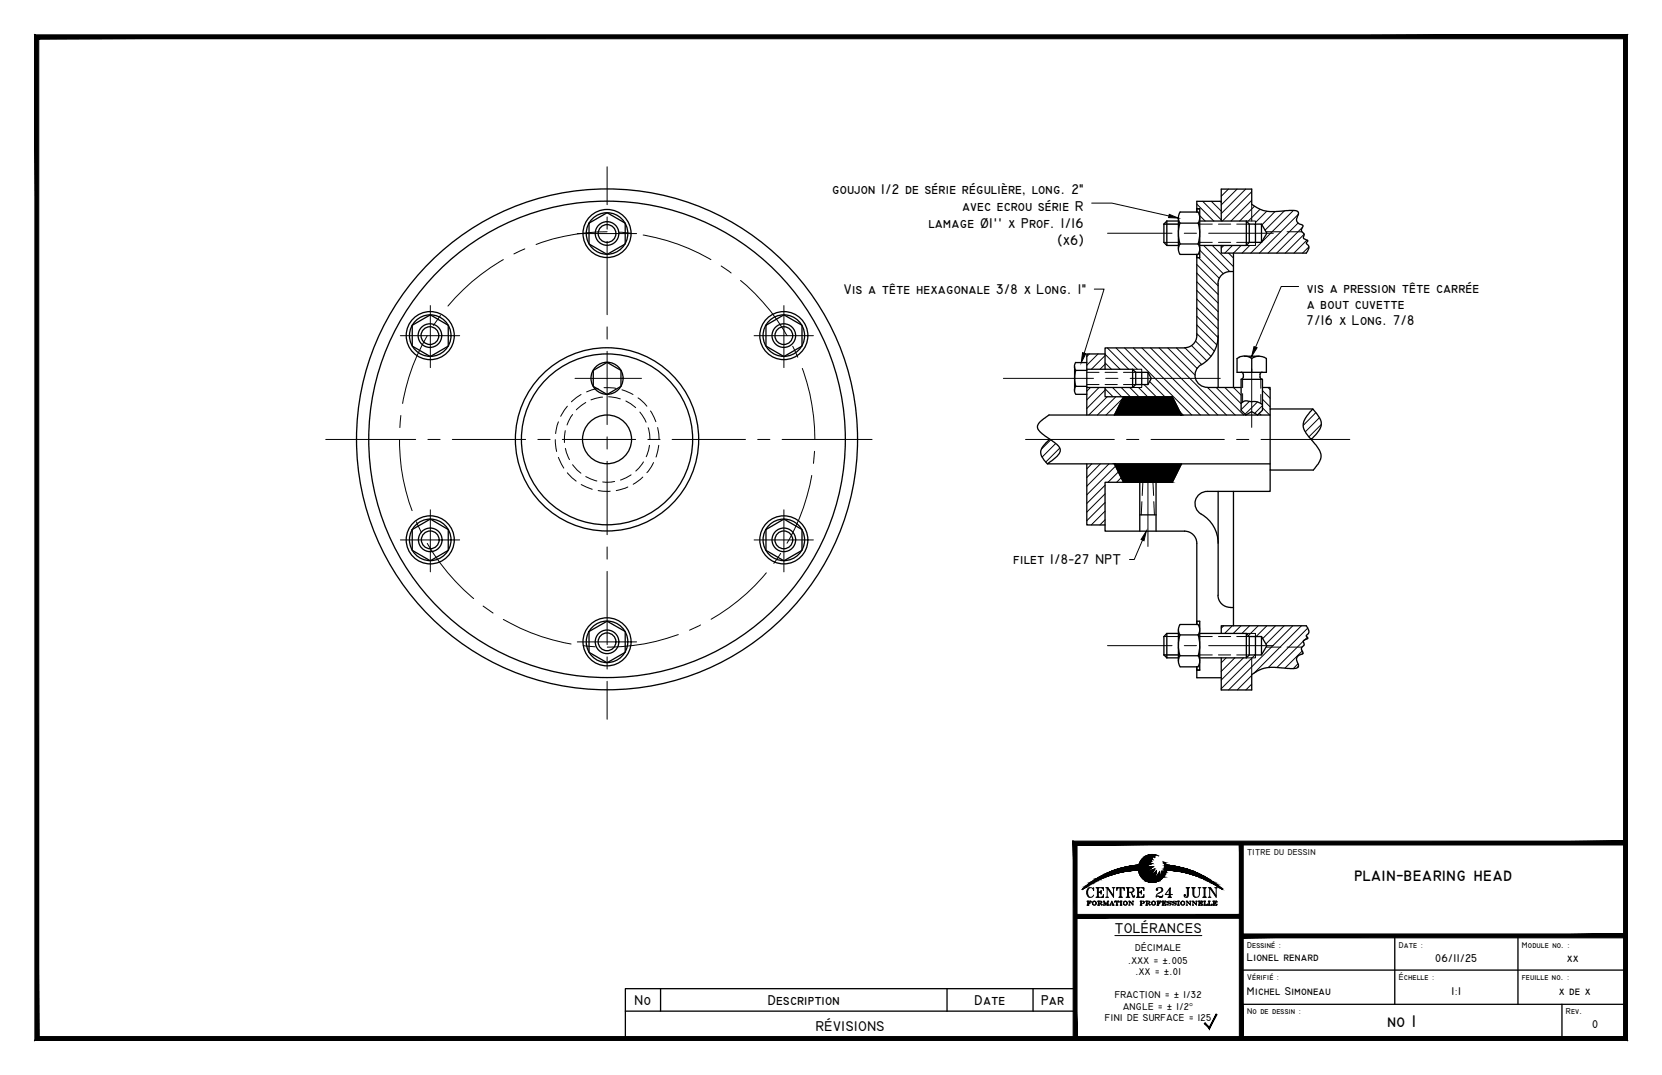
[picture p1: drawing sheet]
<svg xmlns="http://www.w3.org/2000/svg" width="432mm" height="279mm" viewBox="0 0 432 279" stroke-linecap="round" stroke-linejoin="round" font-family="sans-serif">
<!-- layer: Contour -->
<g fill="none" stroke="#000" stroke-width=".34">
<path d="M153 58l4.7-2.7 4.7 2.7v5.4l-4.7 2.7-4.7-2.7zM303.1 57.4v6.4h3.1M303.1 57.4l-.7 .9v4.7l.7 .8M303.1 57.4h3.1M306.2 56.6v8.2M306.5 58a9.2 9.2 0 0 0 .1 5.4M306.6 58h4.7M306.6 55.1l-.4 1.4 .4 1.5M306.6 55.1h4.7M310.9 54.3h.8v12.7h-.8M311.2 55.1l.5 1.4-.4 1.5M311.3 58a9.2 9.2 0 0 1 0 5.4l.4 1.4-.4 1.3h-4.7l-.4-1.3 .4-1.4"/>
<path d="M311.7 57.4h12.1M317.3 57.4v-8.3h7.9v4l.9 .6a9.2 9.2 0 0 0 7 1.2l3.5-.2 .5 .2 .3 .3-.2 .8a1.48 1.48 0 0 0-.2 1.6 1.48 1.48 0 0 0 1.4 .9 .88 .88 0 0 1-.3 1.1v.4l.4 .5a.9 .9 0 0 1 .1 1.3l.2 .3 .9 .3 .1 .3a.52 .52 0 0 0-.4 .5 .52 .52 0 0 0 .5 .5 1.41 1.41 0 0 1-.4 1.9l-.1 .2h-22.1v-2M317.3 52.3h-6.4v2.8M324.6 58.3h1.6v4.7h-1.6l-.8 .8M326.2 58.3h1.5v4.7h-1.5M327.7 58.3l1.4 2.3-1.4 2.4M306.6 63.4h4.7M310.9 66.1v21.1a3.2 3.2 0 0 1-3.2 3.2h-20.6v5.6M316.5 73.7v27M320.5 70.6a3.3 3.3 0 0 0-4.1 3.1M320.5 65.8v34.9M324.6 63v-4.7l-.8-.9v6.4h-12.1"/>
<path d="M107.1 84.5l4.7-2.7 4.7 2.7v5.5l-4.7 2.7-4.7-2.7zM154.1 96.3l3.6-2.1 3.6 2.1v4.1l-3.6 2.1-3.6-2.1zM199 84.5l4.7-2.7 4.7 2.7v5.5l-4.7 2.7-4.7-2.7zM279.2 95.3v6.1M279.5 94.2a1.8 1.8 0 0 0 0 2M279.5 96.3h2.9M279.5 96.2l-.3 1.8 .3 2.4M279.5 94.2h2.9M282.4 96h11.9M287.1 92h-4.7v15.9M294.3 96l.8 .8h1.5v3.1h-1.5l-.8 .8zM295.1 96.8v3.1"/>
<path d="M296.6 96.8h1.6v3.1h-1.6M298.2 96.8l.9 1.5-.9 1.6M312.1 94.8a3.1 3.1 0 0 0-1.5 3.5 3.1 3.1 0 0 0 3.1 2.4M316.5 87.2a8.7 8.7 0 0 1-4.4 7.6M321.9 92.8a3.3 3.3 0 0 1 3.3 .3M321.9 92.9l-.5 .3v3.6h7.6v-3.6l-.5-.3M322.4 96.7l.5 .3 .1 .3M322.5 98.6h5.5v8l-1.3 1.3-1.5-.9-1.5 .9-1.2-1.3zM323 98l-.3 .5-.3 .1M323 97.3v.7M323.3 92.6h3.8M327.9 96.7l-.3 .1a1.23 1.23 0 0 0 0 1.7l.3 .1"/>
<path d="M328.5 92.9a3.3 3.3 0 0 0-3.3 .3v3.6M272.8 114.2l-.5 .4a4.1 4.1 0 0 0-1.9 3.2l.4 1.1 1.3 1.7M279.5 100.4a1.8 1.8 0 0 0 0 2M279.5 100.4h2.9M279.5 102.5h2.9M282.4 100.7h11.9M287.1 100.7v2.4h17.5l2.4 4.8M291.9 103.1l-2.4 4.8M313.7 100.7h8.8M322.5 104.8l.7-.5 .8-.1 2.6 .2 1.4 .8M328 100.7h2v5.6M330 107.9h-57.5l-1.8 1.4a1.83 1.83 0 0 0-1.2 1.7 1.83 1.83 0 0 0 1.2 1.6l3.6 2.7a1.92 1.92 0 0 1 1.2 1.7 1.92 1.92 0 0 1-1.1 1.8l-2.3 1.8h57.9"/>
<path d="M341.1 106.3h-11.1v15.9h11.2l1.4-1.9a3.3 3.3 0 0 0-.5-4.3l-2.3-2.8-.9-1.3a3.7 3.7 0 0 1 1.1-4.4l1.1-1.2 1.7 2.3a3.2 3.2 0 0 1-.8 4.2l-1.3 1.4M107.1 137.6l4.7-2.7 4.7 2.7v5.4l-4.7 2.8-4.7-2.8zM199 137.6l4.7-2.7 4.7 2.7v5.4l-4.7 2.8-4.7-2.8zM282.4 120.6v15.8h4.7M289.5 120.6l2.4 4.7M296.1 125.3v12.7M296.1 133.8h4.3M300.4 125.3v12.7M307 120.6l-2.4 4.7h-17.5v12.7h20.6a3.2 3.2 0 0 1 3.2 3.2v21.1M313.7 127.7a3.1 3.1 0 0 0-3.1 2.4 3.1 3.1 0 0 0 1.5 3.5 8.7 8.7 0 0 1 4.4 7.6M316.5 127.7v27M320.5 127.7v34.9"/>
<path d="M330 122.2v5.5h-16.3M316.4 154.7a3.2 3.2 0 0 0 3.2 3.2M319.7 157.9h.8M153 164.1l4.7-2.6 4.7 2.6v5.4l-4.7 2.8-4.7-2.8zM303.1 164.6l-.7 .8v4.8l.7 .8M303.1 171h3.1M306.2 164.6h-3.1v6.4M306.2 163.7v8.2M306.6 170.4l-.4 1.5 .4 1.4h4.7l.4-1.4-.4-1.5M306.6 165a9.2 9.2 0 0 0-.1 5.4M306.6 170.4h4.7M310.9 161.5h.8v12.7h-.8"/>
<path d="M310.9 173.3v2.8h6.4M311.3 165a9.2 9.2 0 0 1 0 5.4M311.3 165h-4.7l-.4-.9 .1-1.3 .3-.5h4.7l.4 1.4-.4 1.3M311.7 164.6h12.1v6.4l.8-.8v-4.8M311.7 171h12.1M317.3 164.6v-2h22.1l.7 1.4-.1 .5-.3 .3a.41 .41 0 0 0-.3 .4 .41 .41 0 0 0 .3 .5 .26 .26 0 0 1 0 .3 .26 .26 0 0 1-.3 .1l-.7 .4 .1 1.1-.7 .8 .4 1.4-1.1 .6-.5 .6-.1 .5 .6 1.3-.1 .6-1.2 .4-6.1-.4-2.6 .6-2.2 1.3v4h-7.9v-8.3M323.8 164.6l.8 .8h1.6v4.8h-1.6M326.2 165.4h1.5v4.8h-1.5M327.7 165.4l1.4 2.4-1.4 2.4"/>
<circle cx="157.7" cy="60.7" r="6.2"/>
<circle cx="157.7" cy="60.7" r="5.4"/>
<circle cx="157.7" cy="60.7" r="3.1"/>
<circle cx="157.7" cy="60.7" r="2.31"/>
<circle cx="111.7" cy="87.2" r="3.1"/>
<circle cx="111.7" cy="87.2" r="2.31"/>
<circle cx="111.8" cy="87.2" r="6.2"/>
<circle cx="111.8" cy="87.2" r="5.4"/>
<circle cx="157.7" cy="98.3" r="4.2"/>
<circle cx="203.6" cy="87.2" r="6.2"/>
<circle cx="203.6" cy="87.2" r="5.4"/>
<circle cx="203.6" cy="87.2" r="3.1"/>
<circle cx="203.6" cy="87.2" r="2.31"/>
<circle cx="157.7" cy="114.2" r="65.1"/>
<circle cx="157.7" cy="114.2" r="61.9"/>
<circle cx="157.7" cy="114.2" r="23.8"/>
<circle cx="157.7" cy="114.2" r="22.2"/>
<circle cx="157.7" cy="114.2" r="6.4"/>
<circle cx="111.8" cy="140.3" r="6.2"/>
<circle cx="111.8" cy="140.3" r="5.4"/>
<circle cx="111.8" cy="140.3" r="3.1"/>
<circle cx="111.8" cy="140.3" r="2.31"/>
<circle cx="203.6" cy="140.3" r="6.2"/>
<circle cx="203.6" cy="140.3" r="5.4"/>
<circle cx="203.6" cy="140.3" r="3.1"/>
<circle cx="203.6" cy="140.3" r="2.31"/>
<circle cx="157.7" cy="166.8" r="6.2"/>
<circle cx="157.7" cy="166.8" r="5.4"/>
<circle cx="157.7" cy="166.8" r="3.1"/>
<circle cx="157.7" cy="166.8" r="2.31"/>
</g>
<g fill="none" stroke="#000" stroke-width=".26">
<path d="M302.4 58.3h3.8M311.7 58.3h3.3M316.6 58.3h3.1M321.3 58.3h3.3M323.8 57.4h2.4v.9M325.2 53.1v4.3M302.4 63h3.8M311.7 63h3.3M316.6 63h3.1M321.3 63h3.3M326.2 63v.8h-2.4M328.9 60.2h3.9"/>
<path d="M334.4 60.2h3.8M282.4 96.8h3.1M282.4 99.9h3.1M287.1 96.8h3.2M287.1 99.9h3.2M291.9 96.8h3.2M291.9 99.9h3.2M294.3 96h2.3v.8M296.6 99.9v.8h-2.3M322.8 98.6v2.2M327.6 98.6v2.3M144.3 114.3l.3 3"/>
<path d="M145.1 109.6l-.7 3.1M145.1 118.9l1.4 2.8M146.9 111.9l-.3 3.1M146.9 116.5l1.1 3M147.4 105.6l-1.7 2.6M148.8 107.7l-1.5 2.7M151 102.5l-2.5 1.9M152.2 104.6l-2.5 1.9M155.4 101l-3 .9M156.5 103.2l-3 .7M156.9 100.8l3.2 .2M158.1 103.1l3.1 .6"/>
<path d="M161.6 101.3l2.9 1.2M162.6 104.2l2.5 1.8M165.8 103.4l2.3 2.2M166.2 107.1l1.7 2.6M168.4 111.2l.5 3M168.7 115.7l-.8 3M169 106.8l1.4 2.8M170.9 111.1l.3 3.1M171.2 115.7l-.8 3.1M322.8 102.3v2.2M327.6 102.5v2.4M147.4 122.9l2.3 2.2"/>
<path d="M148.8 120.8l1.2 1.4 .9 .8M151 125.9l2.9 1.3M152.2 123.9l2.9 1.1M155.4 127.5l3.1 .2M159.7 125.1l-.9 .2h-2.2M163.1 126.6l-3 .9M164 123.4l-2.8 1.4M167 124l-2.5 1.9M167.2 120.1l-2 2.3M169.8 120.2l-1.7 2.7M296.7 130.4l-.2 3.4M296.9 125.3l-.1 3.5"/>
<path d="M299.6 125.3l.1 3.5M299.8 130.4l.1 3.4M302.4 165.4h3.8M302.4 170.2h3.8M311.7 165.4h3.3M311.7 170.2h3.3M316.6 165.4h3.1M316.6 170.2h3.1M321.3 165.4h3.3M321.3 170.2h3.3M323.8 164.6h2.4v.8M325.2 171v4.3"/>
<path d="M326.2 170.2v.8h-2.4M328.9 168.2h3.9M334.4 168.2h3.8"/>
</g>
<!-- layer: Hachure -->
<g fill="none" stroke="#000" stroke-width=".26">
<path d="M310.9 53l4.4 4.4M311.7 56l1.4 1.4M312.5 52.3l4.8 4.9M314.7 52.3l2.6 2.6M316.9 52.3l.4 .3M319.2 49.1l-1.9 1.9M321.4 49.1l-4.1 4.2M323.6 49.1l-6.3 6.4M325.2 49.8l-7.6 7.6M325.2 52.1l-5.4 5.3M325.9 53.6l-3.8 3.8M327.4 54.4l-3.1 3"/>
<path d="M329.1 54.9l-2.9 2.9M331.3 55l-3.4 3.4M333.7 54.8l-5 5M336 54.7l-11 11.1M337.3 58l-7.9 7.8M337.4 55.7l-10.2 10.1M338.4 59.1l-6.7 6.7M310.9 80l5.6 5.5M310.9 77.7l5.6 5.6M310.9 75.5l5.6 5.5M310.9 73.2l5.6 5.6M310.9 71l5.6 5.5"/>
<path d="M310.9 68.7l5.6 5.6M311.4 67l5.4 5.3M311.7 65l6.1 6.2M312.7 63.8l6.8 6.8M315 63.8l5.5 5.5M317.2 63.8l.1 .1M318 63.8l-.7 .7M319.2 65.8l1.3 1.3M320.2 63.8l-2 2M322.5 63.8l-2 2M324.7 63.8l-2 2M338.8 60.9l-4.9 4.9"/>
<path d="M339.6 62.4l-3.4 3.4M340.1 64.2l-1.7 1.6M283 92l-.6 .7M285.3 92l-2.9 2.9M287.1 94.3l1.7 1.7M287.1 92.1l3.9 3.9M287.1 92.4l-3.6 3.6M287.1 94.7l-1.3 1.3M287.7 90.4l5.5 5.6M289.9 90.4l5.6 5.6M292.2 90.4l17.4 17.5M294.4 90.4l17.5 17.5"/>
<path d="M296.7 90.4l17.5 17.5M297.2 99.9l3.2 3.2M298.7 99.1l3.9 4M298.9 90.4l17.5 17.5M301.2 90.4l17.4 17.5M303.4 90.4l7.1 7.1M305.6 90.4l5.5 5.4M307.9 90.4l4.3 4.3M309.6 89.8l3.9 4M310.6 88.6l4 4M310.9 86.7l4.6 4.6M310.9 84.5l5.2 5.2"/>
<path d="M310.9 82.2l5.6 5.6M273 114.3l-2.4 2.5M274.3 115.3l-3.5 3.5M275.3 116.5l-3.6 3.6M283.3 100.7l-.9 1M285.5 100.7l-3.1 3.2M287.1 101l2.1 2.1M287.1 101.4l-4.7 4.8M287.7 103.1l-4.8 4.8M289.1 100.7l2.3 2.4M289.9 103.1l-4.8 4.8M291.3 100.7l2.4 2.4"/>
<path d="M291.6 103.6l-4.2 4.3M293.5 100.7l2.4 2.4M295.8 100.7l2.4 2.4M306.5 107l.9 .9M313.7 100.7l7.2 7.2M316 100.7l7.1 7.2M318.2 100.7l4.3 4.2M320.5 100.7l2 2M324.6 104.3l-2.1 2.2M326.7 104.5l-3.2 3.2M327.2 107.4l.4 .5M328 103.8l2 1.9"/>
<path d="M328 106l1.9 1.9M328 101.5l2 2M328 105.4l-2 2M329.4 100.7l.6 .6M341.9 107.2l-3.3 3.4M342.8 108.5l-3.7 3.7M343.3 110.3l-3.2 3.2M283.6 120.6l-1.2 1.3M285.9 120.6l-3.5 3.5M287.1 126.1l-4.7 4.8M287.1 128.4l-4.7 4.7M287.1 130.6l-4.7 4.7"/>
<path d="M287.1 132.8l-3.6 3.6M287.1 135.1l-1.3 1.3M288.1 120.6l-5.7 5.8M289.8 121.2l-7.4 7.4M290.5 122.7l-2.6 2.6M291.3 124.2l-1.2 1.1M317.9 162.6l-.6 .7M318.6 171l-1.3 1.3M320.2 162.6l-2 2M320.8 171l-3.5 3.5M322.4 162.6l-2 2M323 171l-5.7 5.7"/>
<path d="M324.7 162.6l-2 2M325.2 175.6l-3.8 3.7M325.2 177.8l-1.5 1.5M326.1 170.2l-8.8 8.8M326.9 162.6l-2.5 2.6M329.1 162.6l-2.8 2.8M331.4 162.6l-3.3 3.3M333.6 162.6l-4.7 4.8M335.9 162.6l-16.7 16.7M337.2 172.5l-1.2 1.3M338.1 162.6l-12.3 12.3M338.3 169.2l-4.5 4.5"/>
<path d="M338.6 166.6l-6.8 6.9M339.6 165.6l-.6 .7M339.8 163.2l-10.3 10.3"/>
</g>
<g fill="#000" stroke="#000" stroke-width=".26">
<path d="M291.9 103.1l15.1 4.8-2.4-4.8zM291.9 103.1l15.1 4.8h-17.5z"/>
<path d="M289.5 120.6l15.1 4.7 2.4-4.7zM289.5 120.6l15.1 4.7h-12.7z"/>
</g>
<!-- layer: Axe -->
<g fill="none" stroke="#000" stroke-width=".26">
<path d="M157.7 43.3v9.9M157.7 56.4v3.2M111.8 79.4v16.1M130.8 67.5a54.1 54.1 0 0 0-14.4 12M136.4 64.7l-2.9 1.3M150 60.7h15.4M157.7 60.2a53.1 53.1 0 0 0-18.4 3.3M157.7 62.7v19.1M160.9 60.4l3.1 .2M167.1 61.1a52.1 52.1 0 0 1 17.6 6.4M187.4 69.1l2.5 1.9M192.4 72.9a53.2 53.2 0 0 1 12.1 14.3"/>
<path d="M203.7 79.4v16.1M287.7 60.6h16.8M307.7 60.6h3.2M314 60.6h16.8M104 87.2h15.4M111 87.2a51.5 51.5 0 0 0-6.4 17.7M114.4 82l-1.8 2.6M149.4 98.3h17.3M157.7 85v3.1M157.7 91.3v19.1M195.9 87.2h15.4M206 90l1.3 2.8"/>
<path d="M208.4 95.8a52.7 52.7 0 0 1 3.3 18.4M260.7 98.3h23.4M287.3 98.3h3.1M293.6 98.3h23.4M325.2 95.8v15.3M84.6 114.2h23.4M103.8 114.3a50.6 50.6 0 0 0 3.3 18.4M104.1 108l-.2 3.1M111.2 114.2h3.1M117.5 114.2h19.1M139.7 114.2h3.2M146.1 114.2h19"/>
<path d="M157.7 113.5v3.2M157.7 119.9v19.1M168.3 114.2h3.2M174.6 114.2h19.1M196.9 114.2h3.1M203.2 114.2h23.4M211.6 117.3l-.3 3.1M266.4 114.2h23.1M292.7 114.2h3.2M299 114.2h19.1M321.3 114.2h3.1M327.6 114.2h23.1"/>
<path d="M108.2 135.6l1.3 2.9M111.8 132.5v16.1M203.7 132.5v16.1M210.9 123.6a52.7 52.7 0 0 1-6.4 17.6M298.2 122.3v19.7M104 140.3h15.4M111 141.2a53.6 53.6 0 0 0 12.1 14.4M125.5 157.5l2.6 1.8M157.7 142.2v3.1M157.7 148.5v19.1M195.9 140.3h15.4M199.1 148.9a51.8 51.8 0 0 1-14.4 12.1"/>
<path d="M202.8 143.8l-1.8 2.6M130.8 161a53.5 53.5 0 0 0 17.6 6.4M150 166.8h15.4M151.5 167.8l3.1 .3M157.7 170.7v3.2M157.7 177.1v9.8M176.2 164.9a52.4 52.4 0 0 1-18.4 3.3M182 162.4l-2.8 1.4M287.7 167.8h16.8M307.7 167.8h3.2M314 167.8h16.8"/>
</g>
<!-- layer: Cotation -->
<path d="M303.8 55.7l2.4 1-2.6-.1zM281.3 91.7l.8 .2-1.2 2.3zM325.8 90.1l.8 .3-1.4 2.2zM297.8 138l-.6 2.5-.7-.3z" fill="#000" stroke="#000" stroke-width=".26"/>
<path d="M283.6 52.8h5.3l14.8 3.3M284.3 75.1h2.6l-5.2 16.7M337.4 74.5h-4.5l-6.7 15.7M296.8 140.4l-2.1 5h-1.2" fill="none" stroke="#000" stroke-width=".26"/>
<!-- layer: Cadre -->
<g fill="#000" stroke="#000" stroke-width=".26">
<path d="M322 219.1l1 50.8v-50.8zM322 219.1l1 50.8h-1z"/>
<path d="M279.8 219.6h142.5v-1zM278.8 218.6h143.5l-142.5 1zM278.8 218.6l1 51.3v-50.3zM278.8 218.6l1 51.3h-1z"/>
<path d="M279.3 237.7v1l43.2-1zM279.3 238.7l43.2-1v1z"/>
<path d="M322.5 243.8h99.8v-1.1zM322.5 242.7h99.8l-99.8 1.1z"/>
<path d="M10.1 269.4l-1 1 412.7-1zM9.1 270.4l412.7-1 1 1zM421.8 10.1v259.3l1 1zM421.8 10.1l1-1v261.3zM10.1 10.1h411.7l1-1zM9.1 9.1h413.7l-412.7 1zM9.1 9.1l1 260.3v-259.3zM9.1 9.1l1 260.3-1 1z"/>
</g>
<path d="M171.6 257v5.8M246 257v5.8M268.4 257v5.8M279.3 257h-116.8v12.9M322.5 252.1h99.8M362.4 243.2v17.8M394.4 243.2v17.8M162.5 262.8h116.8M322.5 261h99.8M405.8 261v8.9" fill="none" stroke="#000" stroke-width=".34"/>
<!-- layer: Texte 2 -->
<path d="M289.6 243.2h22.7" fill="none" stroke="#000" stroke-width=".26"/>
<!-- layer: 0 -->
<path d="M295.9 224.8a24.7 24.7 0 0 0-14.8 6.4 27.3 27.3 0 0 1 14.7-5.1M297.6 223.7l1.7 .8-2 .7h2.3l-1.9 1.4 2.3-.7-1.3 1.9 1.7-1.4-.3 1.9 1.2-1.7 .1 1.6 .5-1.8 .5 1 .1-1.4 .4 .4-.2-1.1 .3 .1M301 222.5a3.6 3.6 0 0 0-5.1 2.2 3.6 3.6 0 0 0 3.1 4.6 3.6 3.6 0 0 0 4-4M302.6 224.7h.1M302.6 224.7l.2-.3-.2 .3 .3 .4M302.7 224.4l.2 .7M302.9 224.8a24.7 24.7 0 0 1 14.8 6.4 27.3 27.3 0 0 0-14.7-5.1M322.5 244.5h.1" fill="none" stroke="#000" stroke-width=".26"/>
<g fill="#000" stroke="#000" stroke-width=".26">
<path d="M294.3 225h1.6zM295.4 224.9l.5-.1zM297.6 223.7l1.6 .1zM298.5 222.8h.9v.6zM299.2 222.1h.4zM299.4 222.3l.6 .5zM299.4 222.3h.8l-.2 .5zM299.8 225.9h.2zM302.3 224.1l.3 .1zM302.6 224.5l.1 .1zM302.6 224.5h.1zM302.7 225.3h.2z"/>
<path d="M302.9 224.8l.5 .1z"/>
<path d="M286.6 227.5h2zM286.3 227.6h1.9z"/>
<path d="M286.8 227.4h2.1zM286.6 227.5h2z"/>
<path d="M286.9 227.3h2.3zM286.8 227.4h2.1z"/>
<path d="M287.3 227.1h2.4zM287.3 227.1h2.4z"/>
<path d="M287.3 227.1l1.9 .2 .5-.2zM286.9 227.3l.4-.2 1.9 .2z"/>
<path d="M290.2 226h5.6zM290.2 226h5.6z"/>
<path d="M290.2 226h5.6zM290.2 226h5.6z"/>
<path d="M287.6 226.9l2.1 .2 .5-.2zM287.3 227.1l.3-.2 2.1 .2z"/>
<path d="M287.7 226.9h2.8zM287.6 226.9h2.6z"/>
<path d="M287.9 226.8h2.9zM287.7 226.9h2.8z"/>
<path d="M290.8 225.8h5zM290.8 225.8h5z"/>
<path d="M290.8 225.8h5zM290.8 225.8h5zM290.8 225.8h5zM290.8 225.8h5z"/>
<path d="M288.2 226.7h3.1zM287.9 226.8h2.9z"/>
<path d="M288.2 226.7h3.3zM288.2 226.7h3.1z"/>
<path d="M291.5 225.6h4.3zM291.5 225.6h4.3z"/>
<path d="M291.7 225.5h4.1zM291.7 225.5h4.1z"/>
<path d="M288.5 226.6h3.4zM288.2 226.7h3.3z"/>
<path d="M288.7 226.5h3.7zM288.5 226.6h3.4z"/>
<path d="M288.7 226.5h3.8zM288.7 226.5h3.7z"/>
<path d="M288.9 226.4h4.1zM288.7 226.5h3.8z"/>
<path d="M293.3 225.2h2.5zM293.3 225.2h2.5z"/>
<path d="M289.1 226.3h4.5zM288.9 226.4h4.1z"/>
<path d="M289.2 226.3h4.6zM289.1 226.3h4.5z"/>
<path d="M289.3 226.3h4.8zM289.2 226.3h4.6z"/>
<path d="M289.4 226.2h5.3zM289.3 226.3h4.8z"/>
<path d="M289.6 226.2h5.6zM289.4 226.2h5.3z"/>
<path d="M291.7 225.5l4.1 .1zM291.5 225.6h4.3z"/>
<path d="M295.8 225.6h3.3zM295.8 225.6h3.3z"/>
<path d="M295.8 225.6h3.3zM295.8 225.6h3.3z"/>
<path d="M291.5 225.6h4.3zM291.5 225.6h4.3z"/>
<path d="M291.5 225.6h4.3zM291.5 225.6h4.3z"/>
<path d="M291.5 225.6h4.3zM291.2 225.6h4.6z"/>
<path d="M291.2 225.6l4.6 .2zM290.8 225.8h5z"/>
<path d="M290.8 225.8h5zM290.7 225.8h5.1z"/>
<path d="M290.7 225.8h5.1zM290.7 225.8h5.1z"/>
<path d="M290.7 225.8l5.1 .1zM290.2 225.9h5.6z"/>
<path d="M290.2 225.9l5.6 .1zM290.2 225.9l5.6 .1z"/>
<path d="M295.8 226h2.8zM295.8 226h2.8z"/>
<path d="M290.2 226h5.6zM290.2 226h5.6z"/>
<path d="M290.2 226h5.6zM290.1 226h5.7z"/>
<path d="M290.1 226h5.7zM290 226h5.8z"/>
<path d="M293.6 225.1l2.2 .1zM293.4 225.2h2.4z"/>
<path d="M293.4 225.2h2.4zM293.3 225.2h2.5z"/>
<path d="M295.8 225.2h1.5zM295.8 225.2h1.5z"/>
<path d="M293.3 225.2h2.5zM293.2 225.2h2.6z"/>
<path d="M293.2 225.2l2.6 .1zM292.8 225.3h3z"/>
<path d="M292.8 225.3h3zM292.7 225.3h3.1z"/>
<path d="M295.8 225.3h3.7zM295.8 225.3h3.7z"/>
<path d="M292.7 225.3h3.1zM292.6 225.3h3.2z"/>
<path d="M292.6 225.3h3.2zM292.4 225.3h3.4z"/>
<path d="M292.4 225.3l3.4 .1zM292.3 225.4h3.5z"/>
<path d="M295.8 225.4h3.6zM295.8 225.4h3.6z"/>
<path d="M292.3 225.4h3.5zM292.3 225.4h3.5zM292.3 225.4h3.5zM292.3 225.4h3.5z"/>
<path d="M292.3 225.4h3.5zM292.2 225.4h3.6z"/>
<path d="M292.2 225.4h3.6zM291.7 225.5h4.1z"/>
<path d="M290 226l5.8 .1zM289.7 226.1h6.1z"/>
<path d="M289.7 226.1h6.1zM289.7 226.1h6.1z"/>
<path d="M289.6 226.1h6.2zM289.6 226.2h5.6z"/>
<path d="M294.9 224.9l1 .1zM294.7 225h1.2z"/>
<path d="M294.7 225h1.2zM294.5 225h1.4z"/>
<path d="M294.5 225h1.4zM294.5 225h1.4z"/>
<path d="M294.5 225h1.4zM294.3 225h1.6zM294.3 225h1.6z"/>
<path d="M294.3 225l1.6 .1zM293.8 225.1h2.1z"/>
<path d="M293.8 225.1h2.1zM293.7 225.1h2.2z"/>
<path d="M293.7 225.1h2.2zM293.6 225.1h2.2z"/>
<path d="M295.4 224.9h.5zM295.4 224.9h.5z"/>
<path d="M295.4 224.9h.5zM295.1 224.9h.8z"/>
<path d="M295.1 224.9h.8zM294.9 224.9h1z"/>
<path d="M295.8 225.2h1.5zM295.8 225.2h1.5z"/>
<path d="M295.8 225.1h1.7zM295.8 225.1l1.5 .1z"/>
<path d="M295.9 225.1h1.6zM295.9 225.1h1.6z"/>
<path d="M297.6 223.7l1.6 .1zM298.8 223.8l.4 .1z"/>
<path d="M296.4 223.7l1.5 .1zM296.4 223.7l1.5 .1h-1.6z"/>
<path d="M295.9 226.6h1.8zM295.9 226.6h1.8z"/>
<path d="M295.9 225h1.9zM295.9 225h2z"/>
<path d="M295.9 225h1.9zM295.9 225l1.6 .1z"/>
<path d="M296.3 223.8l2 .2-.4-.2zM296.3 223.8l2 .2h-2.1z"/>
<path d="M295.9 224.9h2.1zM295.9 224.9l2 .1z"/>
<path d="M295.9 226.4l1.8 .2 .3-.2zM295.9 226.4l1.8 .2h-1.8z"/>
<path d="M295.9 224.9h2.2zM295.9 224.9h2.1z"/>
<path d="M296.2 224l2.5 .2-.4-.2zM296.2 224l2.5 .2h-2.6z"/>
<path d="M295.8 226.2l2.2 .2 .3-.2zM295.8 226.2l2.2 .2h-2.1z"/>
<path d="M297.4 222.7l1.1 .1zM297.4 222.7l1.1 .1z"/>
<path d="M297.3 222.8l1.2 .1zM297.1 222.9h1.4z"/>
<path d="M295.9 224.7l2.2 .2 .4-.2zM295.9 224.7l2.2 .2h-2.2z"/>
<path d="M298.5 222.8l.9 .6zM299.3 223.4h.1z"/>
<path d="M295.8 226l2.5 .2 .2-.2zM295.8 226l2.5 .2h-2.5z"/>
<path d="M297.1 222.9l1.5 .2zM297.1 222.9l1.5 .2h-1.6z"/>
<path d="M295.8 226h2.7zM295.8 226h2.8z"/>
<path d="M295.8 226h2.7zM295.8 226h2.7z"/>
<path d="M297 223.1l1.7 .1zM296.8 223.2h1.9z"/>
<path d="M296.1 224.2l2.9 .2-.3-.2zM296.1 224.2l2.9 .2h-3z"/>
<path d="M296.8 223.2l2 .2-.1-.2zM296.8 223.2l2 .2h-2.1z"/>
<path d="M295.8 225.8h3zM295.8 225.8h3z"/>
<path d="M295.8 225.8l2.8 .2 .2-.2zM295.8 225.8l2.8 .2h-2.8z"/>
<path d="M296.7 223.4l2.3 .1zM296.7 223.4l2.3 .1h-2.4z"/>
<path d="M295.8 225.8h3zM295.8 225.8h3.1z"/>
<path d="M295.8 225.8h3zM295.8 225.8h3z"/>
<path d="M296.6 223.5l2.5 .1-.1-.1zM296.6 223.5l2.5 .1h-2.6z"/>
<path d="M296 224.6l2.5 .1 .5-.1zM296 224.6l2.5 .1h-2.6z"/>
<path d="M296 224.4l3.3 .1zM296 224.4l3.3 .1z"/>
<path d="M296.2 227.3l2.7 .2 .1-.2zM296.2 227.3l2.7 .2h-2.7z"/>
<path d="M296.5 223.6l2.6 .1zM296.5 223.6l2.6 .1z"/>
<path d="M295.8 225.6l3.1 .2 .2-.2zM295.8 225.6l3.1 .2h-3.1z"/>
<path d="M296.1 227.2l2.9 .1 .2-.1zM296.1 227.2l2.9 .1h-2.8z"/>
<path d="M295.8 225.5h3.4zM295.8 225.5l3.3 .1z"/>
<path d="M296 224.5h3.3zM296 224.5l3 .1h-3z"/>
<path d="M296 227l3.2 .2 .1-.2zM296 227l3.2 .2h-3.1z"/>
<path d="M298.3 222.3h1.1zM298.2 222.3h1.2z"/>
<path d="M298.2 222.3l1.2 .1zM298 222.4h1.4z"/>
<path d="M298 222.4l1.4 .1zM297.9 222.5h1.5z"/>
<path d="M297.9 222.5l1.5 .1zM297.6 222.6h1.8z"/>
<path d="M297.6 222.6l1.8 .1zM297.5 222.7h1.9z"/>
<path d="M297.5 222.7h1.9zM297.4 222.7h2z"/>
<path d="M298.4 222.7l1 .1zM298.4 222.7l1 .1z"/>
<path d="M295.8 225.4h3.6zM295.8 225.4l3.4 .1h-3.4z"/>
<path d="M296 226.8l3.3 .2 .1-.2zM296 226.8l3.3 .2h-3.3z"/>
<path d="M295.8 225.3h3.7zM295.8 225.3l3.6 .1z"/>
<path d="M299.2 222.1h.4zM299.2 222.1h.4z"/>
<path d="M295.9 226.6l3.5 .2 .2-.2zM295.9 226.6l3.5 .2h-3.4z"/>
<path d="M299.2 222.1l.6 .1zM299 222.2h.8z"/>
<path d="M295.8 225.2h3.8zM295.8 225.2h3.8z"/>
<path d="M295.8 225.2h3.8zM295.8 225.2l3.7 .1z"/>
<path d="M299 222.2h.8zM299 222.2h.8z"/>
<path d="M299 222.2h1zM298.8 222.2h1.2z"/>
<path d="M298.8 222.2h1.2zM298.7 222.2h1.3z"/>
<path d="M299.8 225.9l-.2 .7zM297.7 226.6l2.1-.7-.2 .7z"/>
<path d="M298.7 222.2h1.5zM298.6 222.2h1.6z"/>
<path d="M298.6 222.2h1.6zM298.6 222.2h1.6z"/>
<path d="M299.4 222.3h.8zM299.4 222.3h.8z"/>
<path d="M298.6 222.2l1.6 .1zM298.4 222.3h1.8z"/>
<path d="M298.4 222.3h1.8zM298.3 222.3h1.9z"/>
<path d="M300.4 226.4l-.3 1.4zM298.7 227.8l1.7-1.4-.3 1.4z"/>
<path d="M301.2 226.6l.2 1.6zM301.2 226.6l.2 1.6h-1.3z"/>
<path d="M301.9 226.5l.5 .9zM301.9 226.5l.5 .9h-.8z"/>
<path d="M302.4 227.4h.2zM302.4 227.4h.2z"/>
<path d="M301.6 227.4h1zM301.6 227.4l.9 .1h-.9z"/>
<path d="M302.3 224.2l.4 .2-.1-.2zM302.3 224.2l.4 .2z"/>
<path d="M302.4 227.2l.2 .2 .1-.2zM302.4 227.2l.2 .2h-.2z"/>
<path d="M302.7 225.4h.3zM302.7 225.4h.3z"/>
<path d="M302.5 224.4h.3zM302.5 224.4h.3z"/>
<path d="M302.5 224.4h.3zM302.5 224.4l.2 .1z"/>
<path d="M302.7 224.7l.1 .2zM302.7 224.7l.1 .2z"/>
<path d="M302.7 224.9l.2 .1zM302.7 224.9l.2 .1z"/>
<path d="M302.8 225.6h.2zM302.8 225.6h.2z"/>
<path d="M302.8 225.8h.2zM302.8 225.8h.2z"/>
<path d="M302.4 227l.3 .2 .1-.2zM302.4 227l.3 .2h-.3z"/>
<path d="M302.8 226h.2zM302.8 226h.2z"/>
<path d="M302.7 225l.2 .1zM302.7 225l.2 .1z"/>
<path d="M302.4 226.8l.4 .2 .1-.2zM302.4 226.8l.4 .2h-.4z"/>
<path d="M302.5 226l.4 .4zM302.5 226l.4 .4h-.5z"/>
<path d="M302.4 226.6l.5 .2v-.2zM302.4 226.6l.5 .2h-.5z"/>
<path d="M302.7 225.1h.2zM302.7 225.1h.2z"/>
<path d="M302.7 225.3l.3 .1zM302.7 225.3l.3 .1z"/>
<path d="M302.4 226.4l.5 .2v-.2zM302.4 226.4l.5 .2h-.5z"/>
<path d="M303 225.4h3.5zM303 225.4h3.5z"/>
<path d="M303 225.6h4.3zM303 225.6h4.3z"/>
<path d="M302.7 225.4l.3 .2v-.2zM302.7 225.4l.3 .2h-.3z"/>
<path d="M303 225.6h4.3zM303 225.6h4.3z"/>
<path d="M302.7 225.6h.3zM302.7 225.6h.3z"/>
<path d="M302.8 225.6h.2zM302.8 225.6h.2z"/>
<path d="M302.8 225.6l.2 .2zM302.8 225.6l.2 .2z"/>
<path d="M303 225.8h5zM303 225.8h5z"/>
<path d="M302.8 225.8h.2zM302.8 225.8h.2z"/>
<path d="M302.8 225.8l.2 .1zM302.8 225.8l.2 .1z"/>
<path d="M302.8 225.9l.2 .1zM302.8 225.9l.2 .1z"/>
<path d="M303 226h5.6zM303 226h5.6z"/>
<path d="M302.8 226h.2zM302.8 226h.2z"/>
<path d="M302.8 226l.2 .1zM302.8 226l.2 .1z"/>
<path d="M302.8 226.1l.2 .1zM302.8 226.1l.2 .1z"/>
<path d="M302.9 226.2v.2zM302.9 226.2v.2z"/>
<path d="M302.9 224.9h.5zM302.9 224.9h.5z"/>
<path d="M302.9 224.9h1.1zM302.9 224.9h1.1z"/>
<path d="M302.9 224.9l1.3 .1zM302.9 224.9l1.3 .1z"/>
<path d="M302.9 225h1.6zM302.9 225h1.6z"/>
<path d="M302.9 225l2.1 .1zM302.9 225l2.1 .1z"/>
<path d="M302.9 225.1h2.3zM302.9 225.1h2.3z"/>
<path d="M302.7 225.1l2.8 .1zM302.7 225.1l2.8 .1z"/>
<path d="M302.7 225.2h2.9zM302.7 225.2h2.9z"/>
<path d="M302.7 225.2l3.3 .1zM302.7 225.2l3.3 .1z"/>
<path d="M302.7 225.3h3.5zM302.7 225.3h3.5z"/>
<path d="M302.7 225.3h3.7zM302.7 225.3h3.7z"/>
<path d="M302.9 225.3l3.6 .1zM302.9 225.3l3.6 .1z"/>
<path d="M303 225.4h3.5zM303 225.4h3.5z"/>
<path d="M303 225.4l4 .1zM303 225.4l4 .1z"/>
<path d="M303 225.5l4.3 .1zM303 225.5l4.3 .1z"/>
<path d="M303 225.6h4.3zM303 225.6h4.3z"/>
<path d="M303 225.6h4.5zM303 225.6h4.5z"/>
<path d="M303 225.6h4.6zM303 225.6h4.6z"/>
<path d="M303 225.6l4.9 .2zM303 225.6l4.9 .2z"/>
<path d="M303 225.8h5zM303 225.8h5z"/>
<path d="M303 225.8h5zM303 225.8h5z"/>
<path d="M303 225.8h5.1zM303 225.8h5.1z"/>
<path d="M303 225.8h5.2zM303 225.8h5.2z"/>
<path d="M303 225.8l5.4 .1zM303 225.8l5.4 .1z"/>
<path d="M303 225.9h5.6zM303 225.9h5.6z"/>
<path d="M303 225.9l5.6 .1zM303 225.9l5.6 .1z"/>
<path d="M303 226h5.6zM303 226h5.6z"/>
<path d="M303 226h5.7zM303 226h5.7z"/>
<path d="M303 226h5.8zM303 226h5.8z"/>
<path d="M303 226l5.9 .1zM303 226l5.9 .1z"/>
<path d="M303 226.1h6.1zM303 226.1h6.1z"/>
<path d="M303 226.1h6.1zM303 226.1h6.1z"/>
<path d="M303 226.1l6.2 .1zM303 226.1l6.2 .1z"/>
<path d="M303.5 226.2h5.8zM303.5 226.2h5.8z"/>
<path d="M304.1 226.2l5.4 .1zM304.1 226.2l5.4 .1z"/>
<path d="M304.7 226.3h4.9zM304.7 226.3h4.9z"/>
<path d="M304.9 226.3h4.8zM304.9 226.3h4.8z"/>
<path d="M305.2 226.3l4.7 .1zM305.2 226.3l4.7 .1z"/>
<path d="M305.8 226.4l4.3 .1zM305.8 226.4l4.3 .1z"/>
<path d="M306.3 226.5h3.8zM306.3 226.5h3.8z"/>
<path d="M306.3 226.5l4 .1zM306.3 226.5l4 .1z"/>
<path d="M306.9 226.6l3.7 .1zM306.9 226.6l3.7 .1z"/>
<path d="M307.3 226.7h3.3zM307.3 226.7h3.3z"/>
<path d="M307.4 226.7l3.5 .1zM307.4 226.7l3.5 .1z"/>
<path d="M308 226.8l3.1 .1zM308 226.8l3.1 .1z"/>
<path d="M308.3 226.9h2.9zM308.3 226.9h2.9z"/>
<path d="M308.5 226.9l3 .2-.3-.2zM308.5 226.9l3 .2h-2.4z"/>
<path d="M309.1 227.1h2.4zM309.1 227.1h2.4z"/>
<path d="M309.1 227.1l2.7 .2-.3-.2zM309.1 227.1l2.7 .2h-2.2z"/>
<path d="M309.6 227.3l2.4 .1zM309.6 227.3l2.4 .1z"/>
<path d="M309.9 227.4l2.3 .1zM309.9 227.4l2.3 .1z"/>
<path d="M310.2 227.5l2.3 .1zM310.2 227.5l2.3 .1z"/>
</g>
<!-- layer: Texte 2 -->
<path d="M312.9 266l1.3 1-1.1-1.2zM312.9 266l1.3 1v.4zM316 263.6l-1.8 3.4v.4zM316 263.6l.2 .1-2 3.7z" fill="#000" stroke="#000" stroke-width=".26"/>
<text font-size="6.2" x="281.5" y="234.6">CENTRE 24 JUIN</text>
<text font-size="4.8" x="351.8" y="229">plain-bearing head</text>
<text font-size="4.5" x="360.5" y="267">no 1</text>
<text font-size="4" x="281.5" y="236.4">FORMATION PROFESSIONNELLE</text>
<g font-size="3.7">
<text x="216.2" y="50.3">goujon 1/2 de série régulière, long. 2&quot;</text>
<text x="241.2" y="59.4">lamage Ø1'' x Prof. 1/16</text>
<text x="249.9" y="54.9">avec ecrou série R</text>
<text x="274.7" y="63.8">(x6)</text>
<text x="219.2" y="76.4">Vis a tête hexagonale 3/8 x Long. 1&quot;</text>
<text x="339.5" y="76.1">vis a pression tête carrée</text>
<text x="339.5" y="80.3">a bout cuvette</text>
<text x="339.5" y="84.5">7/16 x Long. 7/8</text>
<text x="263.2" y="146.6">filet 1/8-27 NPT</text>
<text x="289.6" y="242.5">TOLÉRANCES</text>
<text x="164.9" y="261.1">No</text>
<text x="199.5" y="261.1">Description</text>
<text x="253.2" y="261.1">Date</text>
<text x="270.5" y="261.1">Par</text>
<text x="212" y="268">RÉVISIONS</text>
</g>
<g font-size="3">
<text x="324" y="249.9">Lionel renard</text>
<text x="372.9" y="250.1">06/11/25</text>
<text x="407.1" y="250.1">xx</text>
<text x="324" y="258.6">Michel Simoneau</text>
<text x="377.1" y="258.6">1:1</text>
<text x="405" y="258.6">x de x</text>
<text x="413.7" y="267.2">0</text>
</g>
<g font-size="2.6">
<text x="293.1" y="250.5">.XXX = ±.005</text>
<text x="294.9" y="247.3">DÉCIMALE</text>
<text x="295" y="253.5">.XX = ±.01</text>
<text x="289.6" y="259.4">FRACTION = ± 1/32</text>
<text x="291.8" y="262.4">ANGLE = ± 1/2°</text>
<text x="287.1" y="265.3">FINI DE SURFACE = 125</text>
</g>
<g font-size="2.2">
<text x="324.1" y="222.3">TITRE DU DESSIN</text>
<text x="324" y="246.5">Dessiné :</text>
<text x="363.4" y="246.5">Date :</text>
<text x="395.4" y="246.5">Module no. :</text>
<text x="324.1" y="254.6">Vérifié :</text>
<text x="363.4" y="254.6">Échelle :</text>
<text x="395.4" y="254.6">feuille no. :</text>
<text x="324" y="263.7">No de dessin :</text>
<text x="406.8" y="263.7">Rev.</text>
</g>
</svg>
